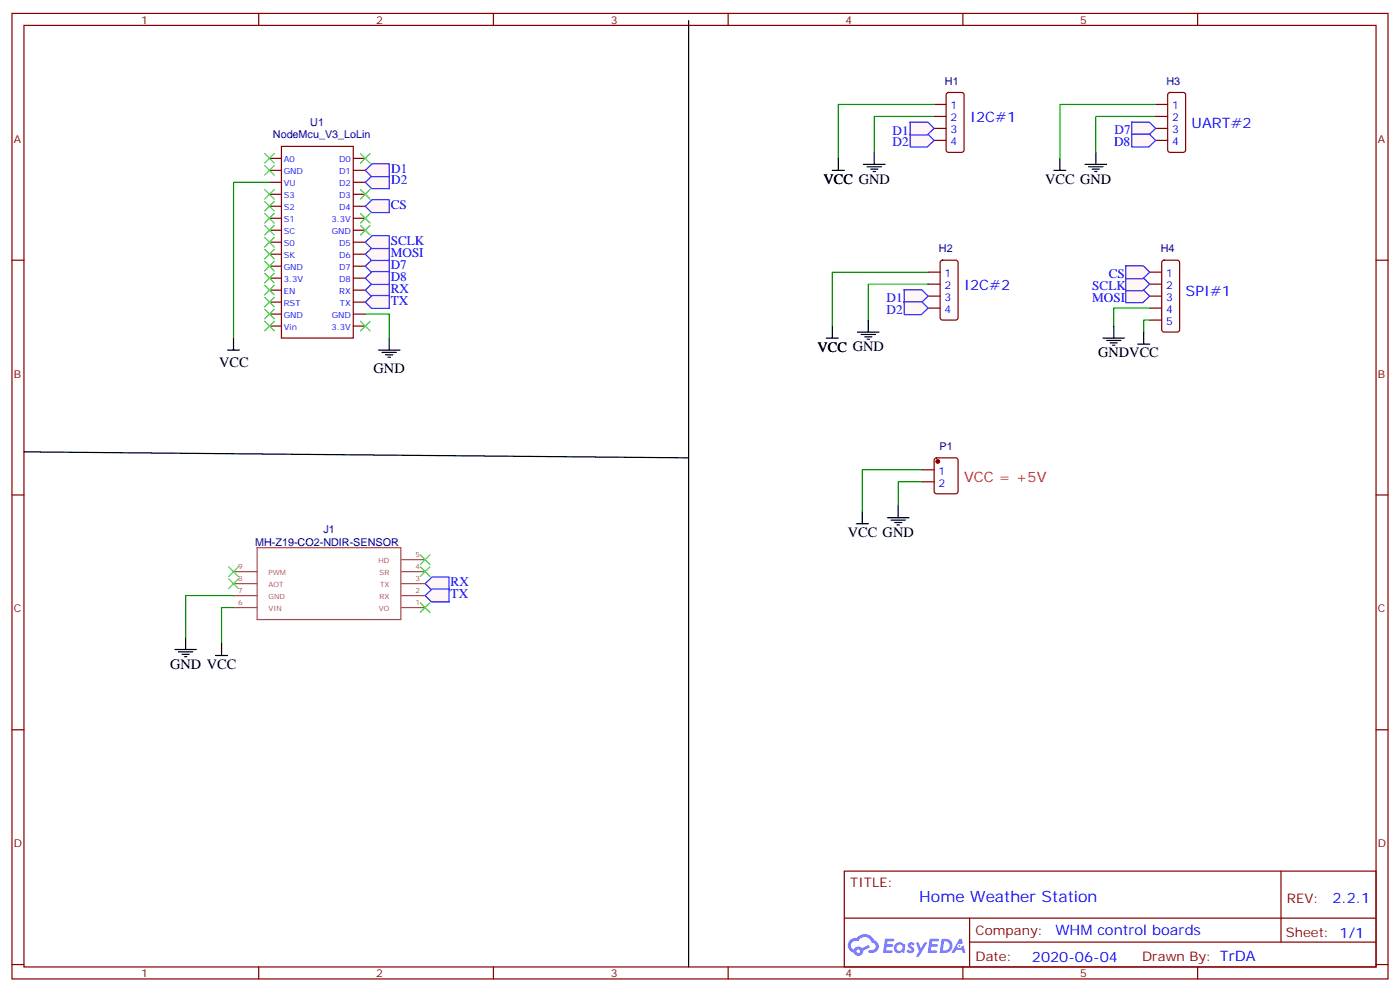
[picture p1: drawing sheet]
<svg xmlns="http://www.w3.org/2000/svg" width="412mm" height="292mm" viewBox="0 0 412 292" stroke-linecap="round" stroke-linejoin="round" font-family="sans-serif">
<g fill="none" stroke="#870000" stroke-width=".35">
<path d="M3.5 4h405.4v284.3h-405.4zM7.1 7.5h398.2v277.3h-398.2zM76.2 4v3.5M145.3 4v3.5M214.5 4v3.5M283.6 4v3.5M352.8 4v3.5M3.5 76.6h3.6M405.3 76.6h3.6M3.5 145.8h3.6M405.3 145.8h3.6M3.5 214.9h3.6"/>
<path d="M405.3 214.9h3.6M248.7 256.5h156.6v28.3h-156.6zM377.3 256.6v20.8M248.7 270.4h156.5M285.6 277.4h119.6M285.6 270.4v14.1M3.5 284.1h3.6M76.2 284.8v3.5M145.3 284.8v3.5M214.5 284.8v3.5M283.6 284.8v3.5M352.8 284.8v3.5"/>
<path d="M405.3 284.1h3.6"/>
</g>
<g fill="#5487ff">
<path d="M267.7 277.7a1.22 1.22 0 0 1 1.7 .3l-.4 .6a.47 .47 0 0 0-.3-.4 .47 .47 0 0 0-.5 .1l.1 .3a1.14 1.14 0 0 1 .8 1.7 1.14 1.14 0 0 1-1.9 0l-.2-.2 .5-.5 .7 .4a.29 .29 0 0 0 .3-.3 .29 .29 0 0 0-.2-.3 1.04 1.04 0 0 1-.6-1.7z"/>
<path d="M260.7 276.5h2.4l.3 .2-.2 .5h-1.8l-.1 .9h1.5l.3 .3-.3 .4h-1.6l-.2 1.1h1.7l.2 .4-.2 .3h-2.6z"/>
<path d="M273.8 276.5h2.4l.3 .2-.1 .5h-1.8l-.2 .9h1.6l.3 .3-.4 .4h-1.6l-.1 1.1h1.7l.2 .4-.2 .3h-2.6z"/>
<path d="M282.6 276.5h.7l.3 1.2-.6 .3a.69 .69 0 0 0-1 .3 .69 .69 0 0 0 .4 1 .69 .69 0 0 0 .9-.6l.5-.3 .6 2.2h-.8l-.2-.9h-1.8l-.5 .9h-.8z"/>
<path d="M269.8 277.6h.8l.6 1.8 1.1-1.8h.9l-2.6 4.1h-.8l.9-1.5z"/>
<path d="M277.4 276.5l-.6 4.1h1.3a2.11 2.11 0 0 0 2.5-2.1 2.11 2.11 0 0 0-2.5-2zM278.1 277.2a1.39 1.39 0 0 1 1.7 1.4 1.39 1.39 0 0 1-1.8 1.3h-.3z"/>
<path d="M263.7 278.1a1.54 1.54 0 0 0-.1 2.1 1.54 1.54 0 0 0 2.2 .2l.6 .2 .3-2.3-.2-.2-.4-.1a1.49 1.49 0 0 0-2.4 .1zM264 279.1a.94 .94 0 0 1 1.8 0 .94 .94 0 0 1-1.8 0z"/>
<path d="M250.4 276.8a2.18 2.18 0 0 0 1.1 3.8 1.44 1.44 0 0 0 1.6 .9 1.44 1.44 0 0 0 1.2-1.5l2-1-.5-.7-1.9 .9a1.47 1.47 0 0 0-2.4 .5 1.39 1.39 0 0 1-.7-2 1.39 1.39 0 0 1 2-.4 2.12 2.12 0 0 1 2.2-1.4 2.12 2.12 0 0 1 1.9 1.7 1.14 1.14 0 0 1 1.1 1.5 1.14 1.14 0 0 1-1.7 .7 .43 .43 0 0 0-.5 .3 .43 .43 0 0 0 .4 .5 1.98 1.98 0 0 0 2.5-1.2 1.98 1.98 0 0 0-1.2-2.5 3.1 3.1 0 0 0-5.3-.7l-.9 .1zM252.3 280.1a.55 .55 0 0 1 1.1 0 .55 .55 0 0 1-1.1 0z"/>
<circle cx="282.6" cy="278.6" r=".26"/>
</g>
<g fill="none" stroke="#870000" stroke-width=".35">
<path d="M275.2 30.8h3.5M275.2 34.3h3.5M275.2 37.8h3.5M278.9 27.4l.5-.2h3.9l.6 .5 .1 16.5-.5 .6-4.1 .1-.7-.5v-16.5zM340.4 30.8h3.6M340.4 34.3h3.6M340.4 37.8h3.6M344.2 27.4l.5-.2h3.8l.7 .5v16.5l-.4 .6-4.1 .1-.7-.5v-16.5zM79.4 46.6h3.5M79.4 50.2h3.5M79.4 53.7h3.5M79.4 57.2h3.5"/>
<path d="M82.9 43.1h21.2v56.5h-21.2zM104.1 46.6h3.5M104.1 50.2h3.5M104.1 53.7h3.5M104.1 57.2h3.5M275.2 41.3h3.5M340.4 41.3h3.6M79.4 60.7h3.5M79.4 67.8h3.5M79.4 71.3h3.5M79.4 74.9h3.5M79.4 78.4h3.5"/>
<path d="M79.4 64.3h3.5M104.1 60.7h3.5M104.1 67.8h3.5M104.1 71.3h3.5M104.1 74.9h3.5M104.1 78.4h3.5M104.1 64.3h3.5M277.2 76.8l.4-.2h3.9l.7 .5v16.5l-.4 .6-4.2 .1-.6-.5-.1-16.5zM79.4 81.9h3.5M79.4 85.4h3.5M79.4 89h3.5M79.4 92.5h3.5"/>
<path d="M79.4 96h3.5M104.1 81.9h3.5M104.1 85.4h3.5M104.1 89h3.5M104.1 92.5h3.5M104.1 96h3.5M273.4 80.2h3.5M273.4 83.7h3.5M273.4 87.2h3.5M273.4 90.7h3.5M271.6 138.4h3.6M275.4 135l.5-.2h5.6l.7 .5v9.4l-.4 .7h-5.9l-.7-.4v-9.5z"/>
<path d="M271.6 141.9h3.6"/>
</g>
<path d="M68.8 178.9h6.9M68.8 175.4h6.9M68.8 171.9h6.9M68.8 168.3h6.9M75.7 161.3h42.4v21.2h-42.4zM118.3 178.9h6.9M118.3 175.4h6.9M118.3 171.9h6.9M118.3 168.3h6.9M118.3 164.8h6.9" fill="none" stroke="#a64a4a" stroke-width=".35"/>
<g fill="none" stroke="#000" stroke-width=".35">
<path d="M254.4 48.4h6.3M255.4 49.1h4.2M256.5 49.8h2.1M257.2 50.5h.7M257.5 44.9v3.5M319.6 48.4h6.4M320.7 49.1h4.2M321.7 49.8h2.1M322.4 50.5h.7M322.8 44.9v3.5M114.7 99.6v3.5M111.5 103.1h6.3"/>
<path d="M112.5 103.8h4.3M113.6 104.5h2.1M114.3 105.2h.7M252.2 154.2h3.6M254 150.7v3.5M261.4 152.5h6.4M262.5 153.2h4.2M263.5 153.9h2.1M264.2 154.6h.7M264.6 148.9v3.6M51.5 191.3h6.4M52.6 192h4.2"/>
<path d="M53.6 192.7h2.1M54.3 193.4h.7M54.7 187.7v3.6"/>
</g>
<path d="M275.2 34.3h-17.7v10.6M340.4 34.3h-17.6v10.6M107.6 92.5h7.1v7.1M271.6 138.4h-17.6v12.3M271.6 141.9h-7v7M68.8 178.9h-3.5v10.6M68.8 175.4h-14.1v12.3" fill="none" stroke="#008700" stroke-width=".35"/>
<g fill="none" stroke="#3c3" stroke-width=".35">
<path d="M78 59.3l2.8 2.9M78 55.8l2.8 2.8M78 48.8l2.8 2.8M78 45.2l2.8 2.8M80.8 59.3l-2.8 2.9M80.8 55.8l-2.8 2.8M80.8 48.8l-2.8 2.8M80.8 45.2l-2.8 2.8M106.2 45.2l2.8 2.8M106.2 55.8l2.8 2.8M109 45.2l-2.8 2.8M109 55.8l-2.8 2.8"/>
<path d="M78 77l2.8 2.8M78 73.4l2.8 2.9M78 69.9l2.8 2.8M78 66.4l2.8 2.8M78 62.9l2.8 2.8M80.8 73.4l-2.8 2.9M80.8 77l-2.8 2.8M80.8 69.9l-2.8 2.8M80.8 66.4l-2.8 2.8M80.8 62.9l-2.8 2.8M106.2 62.9l2.8 2.8M106.2 66.4l2.8 2.8"/>
<path d="M109 62.9l-2.8 2.8M109 66.4l-2.8 2.8M78 94.6l2.8 2.8M78 91.1l2.8 2.8M78 87.6l2.8 2.8M78 84l2.8 2.9M78 80.5l2.8 2.8M80.8 84l-2.8 2.9M80.8 91.1l-2.8 2.8M80.8 94.6l-2.8 2.8M80.8 87.6l-2.8 2.8M80.8 80.5l-2.8 2.8"/>
<path d="M106.2 94.6l2.8 2.8M109 94.6l-2.8 2.8M67.4 170.5l2.8 2.8M67.4 166.9l2.8 2.9M70.2 170.5l-2.8 2.8M70.2 166.9l-2.8 2.9M123.8 177.5l2.8 2.8M123.8 166.9l2.8 2.9M123.8 163.4l2.8 2.8M126.6 177.5l-2.8 2.8M126.6 166.9l-2.8 2.9M126.6 163.4l-2.8 2.8"/>
</g>
<circle cx="276.2" cy="135.9" r=".53" fill="#870000" stroke="#870000" stroke-width=".35"/>
<g fill="#fff7f7" stroke="#420aff" stroke-width=".35">
<path d="M107.6 85.4l2-1.9h5.1v3.8h-5.3z"/>
<path d="M107.6 89l2-2h5.1v3.8h-5.3z"/>
<path d="M125.2 171.9l2.1-2h5l.1 3.8h-5.3z"/>
<path d="M125.2 175.4l2.1-1.9h5l.1 3.8h-5.3z"/>
</g>
<path d="M68.8 99.6v3.5M67 103.1h3.6M63.5 193h3.5M65.3 189.5v3.5" fill="none" stroke="#000" stroke-width=".35"/>
<path d="M79.4 53.7h-10.6v45.9" fill="none" stroke="#008700" stroke-width=".35"/>
<g fill="#fff7f7" stroke="#420aff" stroke-width=".35">
<path d="M107.6 78.4l2-2h5.1v3.8h-5.3z"/>
<path d="M107.6 81.9l2-1.9h5.1v3.8h-5.3z"/>
<path d="M333.3 36h5.3l1.8 1.8-2 2h-5z"/>
<path d="M333.3 39.5h5.3l1.8 1.8-2 2h-5z"/>
</g>
<path d="M245.2 50.2h3.5M246.9 46.6v3.6M310.4 50.2h3.6M312.2 46.6v3.6" fill="none" stroke="#000" stroke-width=".35"/>
<path d="M275.2 30.8h-28.3v15.8M340.4 30.8h-28.2v15.8" fill="none" stroke="#008700" stroke-width=".35"/>
<g fill="#fff7f7" stroke="#420aff" stroke-width=".35">
<path d="M268 39.5h5.3l1.9 1.8-2.1 2h-5z"/>
<path d="M107.6 53.7l2-1.9h5.1v3.7h-5.3z"/>
<path d="M268 36h5.3l1.9 1.8-2.1 2h-5z"/>
<path d="M107.6 50.2l2-2h5.1v3.8h-5.3z"/>
<path d="M107.6 74.9l2-2h5.1v3.8h-5.3z"/>
<path d="M107.6 71.3l2-1.9h5.1v3.8h-5.3z"/>
<path d="M107.6 60.7l2-1.9h5.1v3.8h-5.3z"/>
<path d="M266.3 85.4h5.3l1.8 1.8-2 1.9h-5.1z"/>
<path d="M266.3 88.9h5.3l1.8 1.8-2 2h-5.1z"/>
</g>
<path d="M243.4 99.6h3.5M245.2 96v3.6M252.6 97.8h6.3M253.6 98.5h4.3M254.7 99.2h2.1M255.4 99.9h.7M255.8 94.3v3.5" fill="none" stroke="#000" stroke-width=".35"/>
<path d="M273.4 80.2h-28.2v15.8M273.4 83.7h-17.6v10.6" fill="none" stroke="#008700" stroke-width=".35"/>
<path d="M342.4 76.8l.5-.2h3.9l.6 .5 .1 20-.2 .5-.5 .2h-3.9l-.5-.2-.2-.5v-19.8zM338.7 80.2h3.5M338.7 83.7h3.5M338.7 87.2h3.5M338.7 90.7h3.5M338.7 94.3h3.5" fill="none" stroke="#870000" stroke-width=".35"/>
<g fill="#fff7f7" stroke="#420aff" stroke-width=".35">
<path d="M331.5 85.4h5.3l1.9 1.8-2.1 1.9h-5z"/>
<path d="M331.5 81.8h5.3l1.9 1.9-2.1 1.9h-5z"/>
<path d="M331.5 78.3h5.3l1.9 1.9-2.1 1.9h-5z"/>
</g>
<path d="M338.7 90.7h-10.6v5.3M338.7 94.3h-1.8v3.5" fill="none" stroke="#008700" stroke-width=".35"/>
<path d="M202.8 6.1v278.7M324.9 99.6h6.4M328.1 96v3.6M336.9 97.8v3.5M326 100.3h4.2M327 101h2.1M327.7 101.7h.7M335.1 101.3h3.6M7.1 133.1l195.7 1.7" fill="none" stroke="#000" stroke-width=".35"/>
<text font-size="4.6" fill="#00f" x="270.8" y="265.6">Home Weather Station</text>
<g font-size="4.2" fill="#00f">
<text x="285.8" y="36.1">I2C#1</text>
<text x="351" y="37.8">UART#2</text>
<text x="284" y="85.4">I2C#2</text>
<text x="349.2" y="87.2">SPI#1</text>
<text x="392.5" y="265.8">2.2.1</text>
<text x="310.9" y="275.4">WHM control boards</text>
<text x="304" y="283.2">2020-06-04</text>
</g>
<g font-size="4.2">
<text x="242.6" y="54.2">VCC GND</text>
<text x="307.8" y="54.2">VCC GND</text>
<text x="64.6" y="107.9">VCC</text>
<text x="240.8" y="103.6">VCC GND</text>
<text x="323.5" y="105.2">GNDVCC</text>
<text x="110.1" y="109.8">GND</text>
<text x="249.8" y="158.1">VCC GND</text>
<text x="50.1" y="196.9">GND VCC</text>
</g>
<text font-size="4.2" fill="#f00" x="284" y="141.9">VCC = +5V</text>
<g font-size="3.9" fill="#00f">
<text x="262.9" y="39.6">D1</text>
<text x="328.3" y="39.6">D7</text>
<text x="262.9" y="43.1">D2</text>
<text x="328.2" y="43.1">D8</text>
<text x="115.3" y="50.8">D1</text>
<text x="115.3" y="54.2">D2</text>
<text x="115.1" y="61.5">CS</text>
<text x="115.1" y="75.6">MOSI</text>
<text x="115.1" y="72">SCLK</text>
<text x="115.1" y="79.1">D7</text>
<text x="115.1" y="82.6">D8</text>
<text x="326.6" y="81.9">CS</text>
<text x="115.1" y="86.2">RX</text>
<text x="115.1" y="89.7">TX</text>
<text x="261.2" y="89">D1</text>
<text x="321.7" y="89">MOSI</text>
<text x="321.7" y="85.4">SCLK</text>
<text x="261.2" y="92.5">D2</text>
<text x="132.8" y="172.6">RX</text>
<text x="132.8" y="176.1">TX</text>
</g>
<g font-size="3.9" fill="#800">
<text x="250.5" y="261.1">TITLE:</text>
<text x="379.1" y="265.8">REV:</text>
<text x="287.4" y="275.3">Company:</text>
<text x="378.7" y="275.9">Sheet: 1/1</text>
<text x="287.4" y="283">Date:</text>
<text x="336.4" y="283.1">Draw</text>
<text x="346.6" y="283.1">n By: TrDA</text>
</g>
<g font-size="3.2" fill="#800">
<text x="41.6" y="6.9">1</text>
<text x="110.8" y="6.9">2</text>
<text x="179.9" y="6.9">3</text>
<text x="249.1" y="6.9">4</text>
<text x="318.2" y="6.9">5</text>
<text x="4.1" y="42.1">A</text>
<text x="405.9" y="42.1">A</text>
<text x="4.1" y="111.2">B</text>
<text x="405.9" y="111.2">B</text>
<text x="4.1" y="180.3">C</text>
<text x="405.9" y="180.3">C</text>
<text x="4.1" y="249.5">D</text>
<text x="405.9" y="249.5">D</text>
<text x="41.6" y="287.8">1</text>
<text x="110.8" y="287.8">2</text>
<text x="179.9" y="287.8">3</text>
<text x="249.1" y="287.8">4</text>
<text x="318.2" y="287.8">5</text>
</g>
<g font-size="3.2" fill="#000080">
<text x="278.4" y="24.9">H1</text>
<text x="343.6" y="24.9">H3</text>
<text x="80.4" y="40.7">NodeMcu_V3_LoLin</text>
<text x="91.4" y="37.2">U1</text>
<text x="276.6" y="74.3">H2</text>
<text x="341.9" y="74.2">H4</text>
<text x="276.7" y="132.4">P1</text>
<text x="75.2" y="160.7">MH-Z19-CO2-NDIR-SENSOR</text>
<text x="95.3" y="156.9">J1</text>
</g>
<g font-size="3.2" fill="#00f">
<text x="280" y="32.2">1</text>
<text x="280" y="35.7">2</text>
<text x="345.3" y="32.2">1</text>
<text x="345.3" y="35.7">2</text>
<text x="280" y="39.2">3</text>
<text x="345.3" y="39.2">3</text>
<text x="280" y="42.8">4</text>
<text x="345.3" y="42.8">4</text>
<text x="278.2" y="81.6">1</text>
<text x="343.5" y="81.6">1</text>
<text x="278.2" y="85.1">2</text>
<text x="278.2" y="88.6">3</text>
<text x="343.5" y="85.1">2</text>
<text x="343.5" y="88.6">3</text>
<text x="278.2" y="92.1">4</text>
<text x="343.5" y="92.1">4</text>
<text x="343.5" y="95.7">5</text>
<text x="276.5" y="139.8">1</text>
<text x="276.5" y="143.3">2</text>
</g>
<g font-size="2.5" fill="#00f">
<text x="83.6" y="47.7">A0</text>
<text x="99.9" y="47.7">D0</text>
<text x="83.6" y="51.2">GND</text>
<text x="99.9" y="51.2">D1</text>
<text x="83.6" y="54.8">VU</text>
<text x="83.6" y="58.3">S3</text>
<text x="99.9" y="54.8">D2</text>
<text x="99.9" y="58.3">D3</text>
<text x="83.6" y="61.8">S2</text>
<text x="83.6" y="65.3">S1</text>
<text x="97.6" y="65.3">3.3V</text>
<text x="99.9" y="61.8">D4</text>
<text x="83.6" y="68.9">SC</text>
<text x="97.7" y="68.9">GND</text>
<text x="83.6" y="72.4">S0</text>
<text x="83.6" y="75.9">SK</text>
<text x="99.9" y="72.4">D5</text>
<text x="99.9" y="75.9">D6</text>
<text x="83.6" y="79.4">GND</text>
<text x="83.6" y="83">3.3V</text>
<text x="99.9" y="79.4">D7</text>
<text x="99.9" y="83">D8</text>
<text x="83.6" y="86.5">EN</text>
<text x="100" y="86.5">RX</text>
<text x="83.6" y="90">RST</text>
<text x="83.6" y="93.6">GND</text>
<text x="97.7" y="93.6">GND</text>
<text x="100.2" y="90">TX</text>
<text x="83.6" y="97.1">Vin</text>
<text x="97.6" y="97.1">3.3V</text>
</g>
<g font-size="2.1" fill="#a54b4b">
<text x="70.1" y="167.7">9</text>
<text x="111.5" y="165.9">HD</text>
<text x="122.3" y="167.7">4</text>
<text x="122.3" y="164.1">5</text>
<text x="70.1" y="171.2">8</text>
<text x="79.1" y="172.9">AOT</text>
<text x="79.1" y="169.4">PWM</text>
<text x="111.8" y="169.4">SR</text>
<text x="112" y="172.9">TX</text>
<text x="122.3" y="171.2">3</text>
<text x="70.1" y="178.2">6</text>
<text x="70.1" y="174.7">7</text>
<text x="79.1" y="180">VIN</text>
<text x="79.1" y="176.4">GND</text>
<text x="111.6" y="180">VO</text>
<text x="111.8" y="176.4">RX</text>
<text x="122.3" y="178.2">1</text>
<text x="122.3" y="174.7">2</text>
</g>
</svg>
